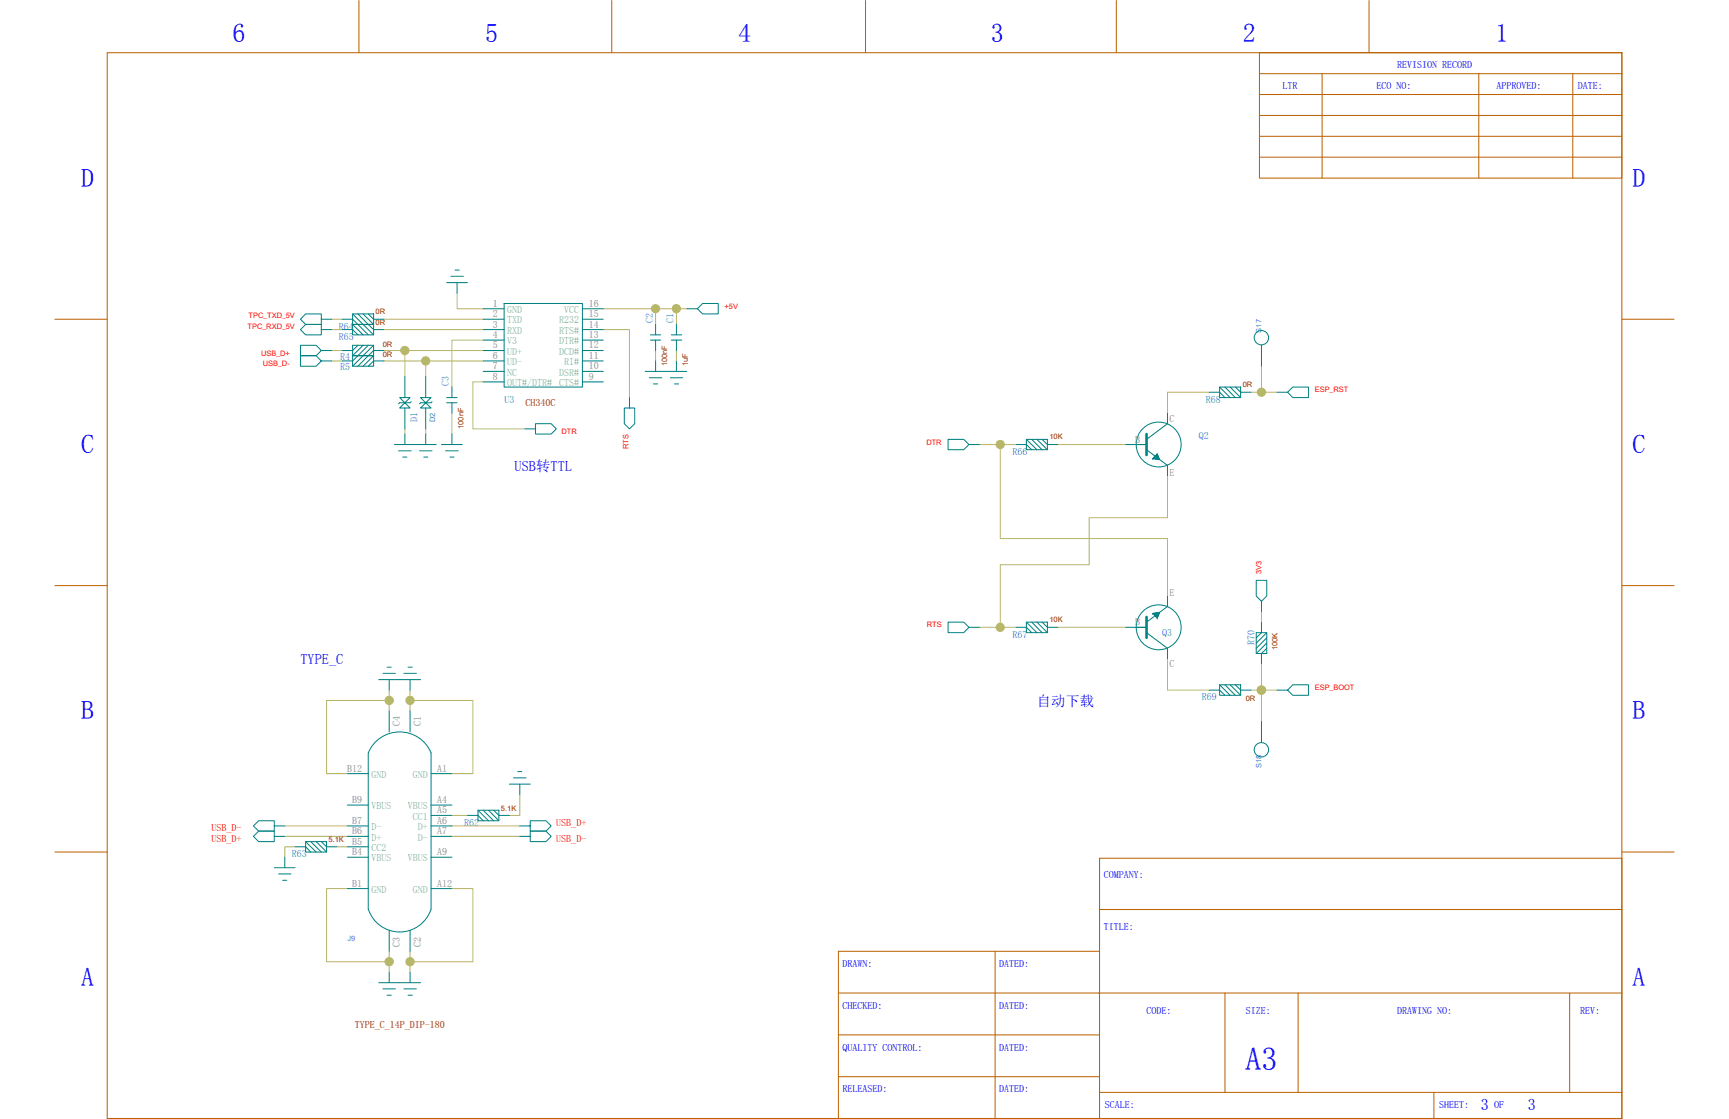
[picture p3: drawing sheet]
<svg xmlns="http://www.w3.org/2000/svg" width="432mm" height="279mm" viewBox="0 0 432 279" stroke-linecap="round" stroke-linejoin="round" font-family="sans-serif">
<g fill="none" stroke="#b7b76a" stroke-width=".25">
<path d="M82.8 79.7h2.7M95.9 79.7h24.8M114.2 73.2v3.9h6.5M150.7 77.1h13M168.9 77.1h2.7M82.8 82.3h2.7M82.8 87.5h2.7M82.8 90.1h2.7M95.9 82.3h24.8M95.9 87.5h24.8M101.1 87.5v6.5M106.3 90.1v3.9"/>
<path d="M120.7 95.4h-2.6v11.7h13M120.7 90.1h-24.8M120.7 84.9h-7.8v11.7M150.7 82.3h6.5v17M163.7 81v-3.9h5.2v3.9M163.7 87.5v2.6M168.9 87.5v2.6M302 97.9h-10.4v5.3M312.4 97.9h2.6M315 91.4v6.5h3.9M101.1 107.1v1.3M106.3 107.1v1.3"/>
<path d="M112.9 103.2v5.2M244.6 111h5.2v23.5h41.8v14.3M249.8 111h3.9M264.2 111h16.9M291.6 118.8v10.5h-19.6v11.7h-22.2v15.6h-5.2M249.8 156.6h3.9M264.2 156.6h16.9M315 152.7v2.6M97.2 174.9v2.6M97.2 172.3v2.6h-15.6v18.3h5.2M102.4 174.9v2.6M102.4 172.3v2.6h15.7v18.3h-5.2"/>
<path d="M291.6 164.5v7.8h10.4M315 165.8v6.5h-2.6M318.9 172.3h-3.9v7.8M129.8 198.4v5.2h-2.6M71.1 206.2h15.7M71.1 208.8h15.7M73.7 211.4h-2.6v2.6M84.2 211.4h2.6M112.9 203.6h3.9M112.9 206.2h16.9M112.9 208.8h16.9M86.8 221.9h-5.2v18.2h15.6v2.6"/>
<path d="M97.2 237.5v2.6M102.4 237.5v5.2M112.9 221.9h5.2v18.2h-15.7"/>
</g>
<g fill="#b7b76a" stroke="#b7b76a" stroke-width=".25">
<circle cx="97.2" cy="174.9" r="1.03"/>
<circle cx="102.4" cy="174.9" r="1.03"/>
<circle cx="97.2" cy="240.1" r="1.03"/>
<circle cx="102.4" cy="240.1" r="1.03"/>
<circle cx="163.7" cy="77.1" r="1.03"/>
<circle cx="168.9" cy="77.1" r="1.03"/>
<circle cx="101.1" cy="87.5" r="1.03"/>
<circle cx="106.3" cy="90.1" r="1.04"/>
<circle cx="249.8" cy="111" r="1.03"/>
<circle cx="249.8" cy="156.6" r="1.04"/>
<circle cx="315" cy="172.3" r="1.03"/>
<circle cx="315" cy="97.9" r="1.03"/>
</g>
<g fill="none" stroke="#bb6200" stroke-width=".25">
<path d="M26.8 13.2h378.2v266.1h-378.2zM89.6 .1v13.1M152.8 .1v13.1M216.2 .1v13.1M278.8 .1v13.1M314.5 13.2h90.5v31.3h-90.5zM314.5 18.4h90.5M330.2 18.4v26.1M341.9 .1v13.1M369.3 18.4v26.1M392.8 18.4v26.1M314.5 28.8h90.5"/>
<path d="M314.5 23.6h90.5M314.5 34h90.5M314.5 39.2h90.5M13.7 79.7h13.1M405 79.7h13.1M13.7 146.2h13.1M405 146.2h13.1M13.7 212.7h13.1M274.6 214.3v65M405 212.7h13.1M405 214.3h-130.4v23.2h-65.2v41.8M248.5 237.5v41.8"/>
<path d="M274.6 227.1h130.4M209.4 247.9h195.6M209.4 258.4h65.2M305.9 247.9v24.9M324.2 247.9v24.9M392 247.9v24.9M209.4 268.8h65.2M274.6 272.8h130.4M358.1 272.8v6.5"/>
</g>
<g fill="none" stroke="#008080" stroke-width=".25">
<path d="M80.2 79.7v1.3h-3.9l-1.3-1.3 1.3-1.3h3.9v1.3h2.6M85.5 79.7h2.6l3.9 3.9M88.1 78.4l5.2 5.2M88.1 78.4h5.2v2.6h-5.2zM89.4 78.4l3.9 3.9h2.6M90.7 78.4l2.6 2.6M92 78.4l1.3 1.3h2.6M111.5 70.6h5.3M112.6 69h3.1M113.6 67.4h1.1M114.2 70.6v2.6M120.7 77.1h5.2"/>
<path d="M120.7 79.7h5.2M125.9 75.8h19.6v20.8h-19.6zM145.5 77.1h5.2M145.5 79.7h5.2M171.6 77.1h2.6l1.3 1.3h3.9v-2.6h-3.9l-1.3 1.3M80.2 87.5l-1.2-1.3h-4v2.6h4l1.2-1.3h2.6M80.2 90.1l-1.2-1.3h-4v2.6h4l1.2-1.3h2.6M80.2 82.3v-1.3h-3.9l-1.3 1.3 1.3 1.3h3.9v-1.3h2.6M85.5 82.3h2.6l1.3 1.3M88.1 81l2.6 2.6M88.1 81h5.2v2.6h-5.2zM88.1 86.2h5.2v2.6h-5.2z"/>
<path d="M88.1 88.8h5.2v2.6h-5.2zM89.4 86.2l-1.3 1.3h-2.6M90.7 86.2l-2.6 2.6M92 86.2l-3.9 3.9h-2.6M93.3 86.2l-5.2 5.2M93.3 88.8l-2.6 2.6M95.9 87.5h-2.6l-3.9 3.9M95.9 90.1h-2.6l-1.3 1.3M99.8 99.3l2.6 2.6h-2.6l2.6-2.6zM101.1 94v5.3M105 99.3l2.7 2.6h-2.7l2.7-2.6zM106.3 94v5.3"/>
<path d="M111.5 99.3h2.7M112.9 96.6v2.7M120.7 90.1h5.2M120.7 84.9h5.2M120.7 82.3h5.2M120.7 87.5h5.2M120.7 92.7h5.2M120.7 95.4h5.2M145.5 90.1h5.2M145.5 84.9h5.2M145.5 82.3h5.2M145.5 87.5h5.2"/>
<path d="M145.5 92.7h5.2M145.5 95.4h5.2M157.2 99.3v2.6h-1.3v3.9l1.3 1.3 1.3-1.3v-3.9h-1.3M161.1 92.7h10.5M162.2 94.3h3.1M162.4 83.6h2.6M162.4 84.9h2.6M163.2 95.9h1.1M163.7 81v2.6M163.7 84.9v2.6M163.7 90.1v2.6M167.4 94.3h3.1"/>
<path d="M167.6 83.6h2.7M167.6 84.9h2.7M168.4 95.9h1.1M168.9 81v2.6M168.9 84.9v2.6M168.9 90.1v2.6M302 97.9h2.6l1.3 1.4M304.6 96.6l2.6 2.7M304.6 96.6h5.2v2.7h-5.2zM305.9 96.6l2.6 2.7M307.2 96.6l2.6 2.7M308.5 96.6l1.3 1.3h2.6"/>
<path d="M315 86.2v5.2M318.9 97.9h2.7l1.3 1.4h3.9v-2.7h-3.9l-1.3 1.3M98.5 111h10.4M99.5 112.6h3.2M100.6 114.1h1M101.1 101.9v5.2M101.1 108.4v2.6M102.7 100.3l-.3 .3h-2.6l-.3 .2M104.8 112.6h3.1M105.8 114.1h1M106.3 101.9v5.2M106.3 108.4v2.6"/>
<path d="M107.9 100.3l-.2 .3h-2.7l-.2 .2M110.2 111h5.3M111.3 112.6h3.1M111.5 100.6h2.7M112.4 114.1h1M112.9 100.6v2.6M112.9 108.4v2.6M131.1 107.1h2.6v-1.3h3.9l1.3 1.3-1.3 1.3h-3.9v-1.3M242 111l-1.3-1.3h-3.9v2.6h3.9l1.3-1.3h2.6M253.7 111h2.6l1.4 1.3M256.3 109.7l2.7 2.6M256.3 109.7h5.3v2.6h-5.3z"/>
<path d="M257.7 109.7l2.5 2.6M259 109.7l2.6 2.6M260.2 109.7l1.4 1.3h2.6M281.1 111h5.2M286.3 112.3l5.3 3.9v2.6M287.9 114.5h.1M288 114.4h1.4M288.2 114.2v.4M288.2 114.1h1.1M288.4 113.9v.7M288.5 113.9h.7M288.7 113.7v1"/>
<path d="M288.8 113.6h.3M288.9 114.7h.6M288.9 113.4v1.3M289 113.3h.1M289 113.3l.6 1.5-1.7-.3zM289.2 113.8v.9M289.5 114.5v.3M291.6 103.2v2.6l-5.3 3.9M242 156.6l-1.3-1.3h-3.9v2.7h3.9l1.3-1.4h2.6M253.7 156.6h2.6l1.4 1.4M256.3 155.3l2.7 2.7M256.3 155.3h5.3v2.7h-5.3z"/>
<path d="M257.7 155.3l2.5 2.7M259 155.3l2.6 2.7M260.2 155.3l1.4 1.3h2.6M281.1 156.6h5.2M286.3 158l5.3 3.9v2.6M287.9 153.2l1.7-.3-.6 1.4zM287.9 153.2h.1M288 153.3h1.5M288.2 153.1v.4M288.2 153.5h1.2M288.4 153.1v.6M288.5 153.8h.8"/>
<path d="M288.7 153v1M288.8 154.1h.4M288.9 153v1.3M288.9 153h.7M289 154.3h.1M289.2 153v.8M289.5 152.9v.3M291.6 148.8v2.6l-5.3 3.9M313.7 158h2.7v5.2h-2.7zM315 150.1l-1.3-1.3v-3.9h2.7v3.9l-1.4 1.3v2.6M315 155.3v2.7l-1.3 1.3M316.4 159.3l-2.7 2.6"/>
<path d="M316.4 158l-2.7 2.6M94.6 169.7h10.4M95.6 168.1h3.2M96.7 166.6h1M97.2 169.7v2.6M97.2 177.5v5.3M100.9 168.1h3.1M101.9 166.6h1.1M102.4 169.7v2.6M102.4 177.5v5.3M302 172.3h2.6l1.3 1.3M304.6 171l2.6 2.6"/>
<path d="M304.6 171h5.2v2.6h-5.2zM305.9 171l2.6 2.6M307.2 171l2.6 2.6M308.5 171l1.3 1.3h2.6M316.4 161.9l-1.4 1.3v2.6M316.4 160.6l-2.7 2.6M318.9 172.3h2.7l1.3 1.3h3.9v-2.6h-3.9l-1.3 1.3M86.8 193.2h5.2M107.7 193.2h5.2M127.2 195.8h5.2M128.2 194.2h3.2M129.3 192.7h1"/>
<path d="M129.8 195.8v2.6M315 180.1v5.2M68.5 206.2v1.3h-3.9l-1.3-1.3 1.3-1.3h3.9v1.3h2.6M68.5 208.8v1.3h-3.9l-1.3-1.3 1.3-1.3h3.9v1.3h2.6M68.5 216.7h5.2M69.6 218.2h3.1M70.6 219.8h1M71.1 214v2.7M73.7 211.4h2.6l1.3 1.3M76.3 210.1l2.7 2.6M76.3 210.1h5.3v2.6h-5.3zM77.6 210.1l2.6 2.6"/>
<path d="M79 210.1l2.6 2.6M80.2 210.1l1.4 1.3h2.6M86.8 201h5.2M86.8 206.2h5.2M86.8 208.8h5.2M86.8 214h5.2M86.8 211.4h5.2M107.7 201h5.2M107.7 203.6h5.2M107.7 206.2h5.2M107.7 208.8h5.2M107.7 214h5.2"/>
<path d="M116.8 203.6h2.6l1.3 1.3M119.4 202.3l2.6 2.6M119.4 202.3h5.2v2.6h-5.2zM120.7 202.3l2.6 2.6M122 202.3l2.6 2.6M123.3 202.3l1.3 1.3h2.6M129.8 206.2h2.6v-1.3h4l1.2 1.3-1.2 1.3h-4v-1.3M129.8 208.8h2.6v-1.3h4l1.2 1.3-1.2 1.3h-4v-1.3M86.8 221.9h5.2M92 227.1a8.2 8.2 0 0 0 7.8 5.6 8.2 8.2 0 0 0 7.8-5.6l.1-39.1a8.5 8.5 0 0 0-7.9-5.2 8.5 8.5 0 0 0-7.8 5.1v39.2M97.2 232.3v5.2M102.4 232.3v5.2"/>
<path d="M107.7 221.9h5.2M94.6 245.4h10.4M95.6 246.9h3.2M96.7 248.5h1M97.2 242.7v2.7M100.9 246.9h3.1M101.9 248.5h1.1M102.4 242.7v2.7"/>
<circle cx="315" cy="84.3" r="1.8"/>
<circle cx="289.4" cy="111" r="5.6"/>
<circle cx="289.4" cy="156.6" r="5.6"/>
<circle cx="315" cy="187.2" r="1.8"/>
</g>
<path d="M286.3 108.4v5.2M286.3 154.1v5.2" fill="none" stroke="#008080" stroke-width=".63"/>
<text font-size="8" fill="#00f" x="311" y="267.1">A3</text>
<g font-size="6.5" fill="#00f">
<text x="58.1" y="10.6">6</text>
<text x="121.2" y="10.6">5</text>
<text x="184.3" y="10.6">4</text>
<text x="247.5" y="10.6">3</text>
<text x="310.3" y="10.6">2</text>
<text x="373.5" y="10.6">1</text>
<text x="20.2" y="46.6">D</text>
<text x="407.7" y="46.6">D</text>
<text x="20.2" y="113.1">C</text>
<text x="407.7" y="113.1">C</text>
<text x="20.2" y="179.6">B</text>
<text x="407.7" y="179.6">B</text>
<text x="20.2" y="246.1">A</text>
<text x="407.7" y="246.1">A</text>
</g>
<g font-size="4" fill="#00f">
<text x="369.8" y="277.1">3</text>
<text x="381.6" y="277.1">3</text>
</g>
<g font-size="3.6" fill="#00f">
<text x="128.5" y="117.5">USB转TTL</text>
<text x="75" y="165.8">TYPE_C</text>
<text x="259" y="176.2">自动下载</text>
</g>
<g font-size="2.5" fill="#00f">
<text x="349" y="17.1">REVISION RECORD</text>
<text x="320.3" y="22.3">LTR</text>
<text x="343.7" y="22.3">ECO NO:</text>
<text x="373.7" y="22.3">APPROVED:</text>
<text x="394.1" y="22.3">DATE:</text>
<text x="275.6" y="219.3">COMPANY:</text>
<text x="275.6" y="232.3">TITLE:</text>
<text x="210.4" y="241.4">DRAWN:</text>
<text x="249.6" y="241.4">DATED:</text>
<text x="210.4" y="251.9">CHECKED:</text>
<text x="249.6" y="251.9">DATED:</text>
<text x="286.3" y="253.2">CODE:</text>
<text x="311.1" y="253.2">SIZE:</text>
<text x="349" y="253.2">DRAWING NO:</text>
<text x="394.6" y="253.2">REV:</text>
<text x="210.4" y="262.3">QUALITY CONTROL:</text>
<text x="249.6" y="262.3">DATED:</text>
<text x="210.4" y="272.8">RELEASED:</text>
<text x="249.6" y="272.8">DATED:</text>
<text x="275.9" y="276.6">SCALE:</text>
<text x="359.4" y="276.6">SHEET:</text>
<text x="373.1" y="276.6">OF</text>
</g>
<g font-size="2.5" fill="#7e7e7e">
<text x="123.1" y="76.6">1</text>
<text x="147" y="76.6">16</text>
<text x="123.1" y="79.2">2</text>
<text x="123.1" y="81.8">3</text>
<text x="147" y="81.8">14</text>
<text x="147" y="79.2">15</text>
<text x="123.1" y="84.4">4</text>
<text x="123.1" y="87">5</text>
<text x="123.1" y="89.6">6</text>
<text x="147" y="89.6">11</text>
<text x="147" y="87">12</text>
<text x="147" y="84.4">13</text>
<text x="123.1" y="92.2">7</text>
<text x="123.1" y="94.8">8</text>
<text x="147" y="94.8">9</text>
<text x="147" y="92.2">10</text>
<text x="292.1" y="105.3">C</text>
<text x="283.5" y="110.5">B</text>
<text x="292.1" y="118.9">E</text>
<text x="292.1" y="148.9">E</text>
<text x="283.5" y="156.1">B</text>
<text x="292.1" y="166.6">C</text>
<text x="99.8" y="181.2" transform="rotate(-90 99.8 181.2)">C4</text>
<text x="105.1" y="181.2" transform="rotate(-90 105.1 181.2)">C1</text>
<text x="86.7" y="192.7">B12</text>
<text x="109.2" y="192.7">A1</text>
<text x="87.9" y="200.5">B9</text>
<text x="109.2" y="200.5">A4</text>
<text x="109.2" y="203.1">A5</text>
<text x="87.9" y="208.3">B6</text>
<text x="87.9" y="205.7">B7</text>
<text x="109.2" y="205.7">A6</text>
<text x="109.2" y="208.3">A7</text>
<text x="87.9" y="213.5">B4</text>
<text x="87.9" y="210.9">B5</text>
<text x="109.2" y="213.5">A9</text>
<text x="87.9" y="221.4">B1</text>
<text x="109.2" y="221.4">A12</text>
<text x="99.8" y="236.4" transform="rotate(-90 99.8 236.4)">C3</text>
<text x="105.1" y="236.4" transform="rotate(-90 105.1 236.4)">C2</text>
</g>
<g font-size="2.5" fill="#2291ff">
<text x="84.6" y="82.3">R64</text>
<text x="163" y="80.7" transform="rotate(-90 163 80.7)">C2</text>
<text x="168.2" y="80.7" transform="rotate(-90 168.2 80.7)">C1</text>
<text x="84.6" y="84.9">R65</text>
<text x="85" y="89.9">R4</text>
<text x="85" y="92.5">R5</text>
<text x="112.1" y="96.4" transform="rotate(-90 112.1 96.4)">C3</text>
<text x="126" y="100.6">U3</text>
<text x="301.2" y="100.6">R68</text>
<text x="104.3" y="105.5" transform="rotate(-90 104.3 105.5)">D1</text>
<text x="252.9" y="113.6">R66</text>
<text x="299.4" y="109.7">Q2</text>
<text x="252.9" y="159.3">R67</text>
<text x="290.2" y="158.8">Q3</text>
<text x="313.3" y="161.1" transform="rotate(-90 313.3 161.1)">R70</text>
<text x="300.1" y="174.9">R69</text>
<text x="115.9" y="206.2">R62</text>
<text x="72.9" y="214">R63</text>
</g>
<g font-size="2.5" fill="#82c082">
<text x="126.7" y="78.1">GND</text>
<text x="126.7" y="80.8">TXD</text>
<text x="126.7" y="83.4">RXD</text>
<text x="139.7" y="83.4">RTS#</text>
<text x="139.7" y="80.8">R232</text>
<text x="140.9" y="78.1">VCC</text>
<text x="126.7" y="86">V3</text>
<text x="126.7" y="88.6">UD+</text>
<text x="139.7" y="88.6">DCD#</text>
<text x="139.7" y="86">DTR#</text>
<text x="126.7" y="91.2">UD-</text>
<text x="126.7" y="93.8">NC</text>
<text x="139.7" y="93.8">DSR#</text>
<text x="140.9" y="91.2">RI#</text>
<text x="126.7" y="96.4">OUT#/DTR#</text>
<text x="139.7" y="96.4">CTS#</text>
<text x="92.8" y="194.2">GND</text>
<text x="103.1" y="194.2">GND</text>
<text x="92.8" y="202.1">VBUS</text>
<text x="101.9" y="202.1">VBUS</text>
<text x="92.8" y="209.9">D+</text>
<text x="92.8" y="207.3">D-</text>
<text x="103.1" y="204.7">CC1</text>
<text x="104.4" y="207.3">D+</text>
<text x="104.4" y="209.9">D-</text>
<text x="92.8" y="215.1">VBUS</text>
<text x="92.8" y="212.5">CC2</text>
<text x="101.9" y="215.1">VBUS</text>
<text x="92.8" y="222.9">GND</text>
<text x="103.1" y="222.9">GND</text>
</g>
<g font-size="2.5" fill="#800000">
<text x="131.3" y="101.4">CH340C</text>
<text x="88.6" y="256.6">TYPE_C_14P_DIP-180</text>
</g>
<g font-size="2.5" fill="#f00">
<text x="52.9" y="207.5">USB_D-</text>
<text x="138.9" y="206.2">USB_D+</text>
<text x="52.9" y="210.1">USB_D+</text>
<text x="138.9" y="210.1">USB_D-</text>
</g>
<g font-size="1.9" fill="#f00">
<text x="181" y="77.1">+5V</text>
<text x="61.8" y="82">TPC_RXD_5V</text>
<text x="62.1" y="79.4">TPC_TXD_5V</text>
<text x="65.2" y="88.8">USB_D+</text>
<text x="65.7" y="91.4">USB_D-</text>
<text x="328.3" y="97.9">ESP_RST</text>
<text x="140.3" y="108.4">DTR</text>
<text x="157" y="112.1" transform="rotate(-90 157 112.1)">RTS</text>
<text x="231.4" y="111">DTR</text>
<text x="315" y="143.4" transform="rotate(-90 315 143.4)">3V3</text>
<text x="231.5" y="156.6">RTS</text>
<text x="328.3" y="172.3">ESP_BOOT</text>
</g>
<g font-size="1.9" fill="#800000">
<text x="93.8" y="78.4">0R</text>
<text x="93.8" y="81.1">0R</text>
<text x="95.6" y="89.1">0R</text>
<text x="95.6" y="86.5">0R</text>
<text x="166.6" y="91.4" transform="rotate(-90 166.6 91.4)">100nF</text>
<text x="171.8" y="91.4" transform="rotate(-90 171.8 91.4)">1uF</text>
<text x="310.3" y="96.7">0R</text>
<text x="115.7" y="107.1" transform="rotate(-90 115.7 107.1)">100nF</text>
<text x="262.1" y="109.7">10K</text>
<text x="262.1" y="155.4">10K</text>
<text x="319" y="162.3" transform="rotate(-90 319 162.3)">100K</text>
<text x="311.1" y="175">0R</text>
<text x="125.1" y="202.4">5.1K</text>
<text x="82.1" y="210.2">5.1K</text>
</g>
<g font-size="1.9" fill="#2291ff">
<text x="315.1" y="83" transform="rotate(-90 315.1 83)">S17</text>
<text x="108.7" y="105.4" transform="rotate(-90 108.7 105.4)">D2</text>
<text x="315.1" y="191.9" transform="rotate(-90 315.1 191.9)">S18</text>
<text x="86.8" y="234.9">J9</text>
</g>
</svg>
